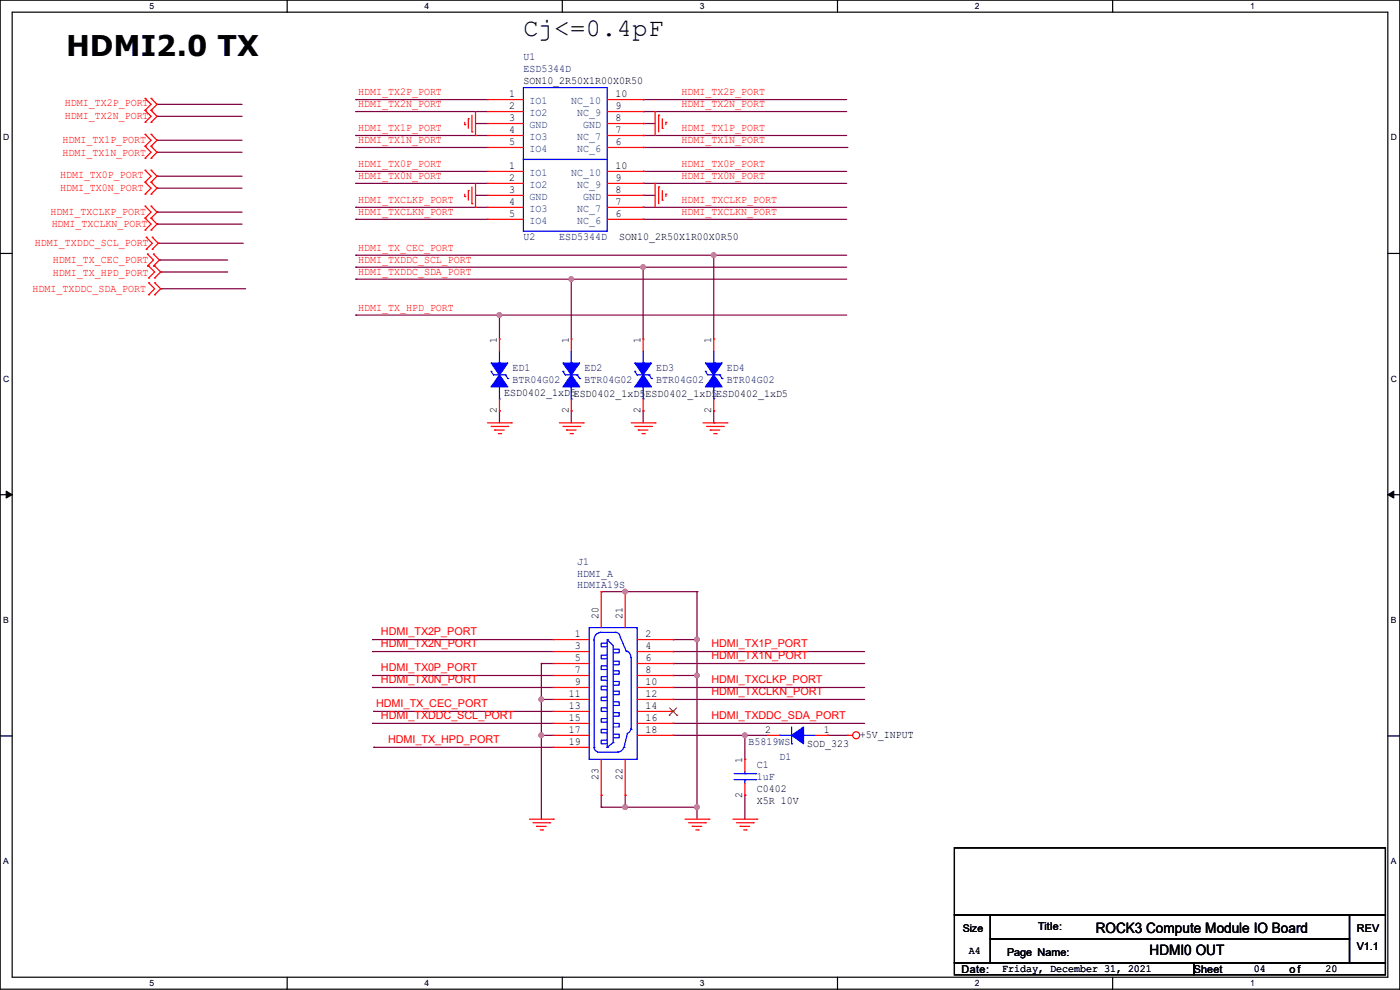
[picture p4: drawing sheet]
<svg xmlns="http://www.w3.org/2000/svg" width="297mm" height="210mm" viewBox="0 0 297 210" stroke-linecap="round" stroke-linejoin="round" font-family="sans-serif">
<path d="M0 0h297v209.8h-297zM2.6 2.6h291.8v204.7h-291.8z" fill="none" stroke="#000" stroke-width=".25"/>
<g fill="#fff">
<path d="M31.7 .3h1v2h-1z"/>
<path d="M31.7 207.6h1v1.9h-1z"/>
</g>
<path d="M60.9 0v2.6M60.9 207.3v2.5" fill="none" stroke="#000" stroke-width=".25"/>
<g fill="#fff">
<path d="M90.1 .3h1v2h-1z"/>
<path d="M90.1 207.6h1v1.9h-1z"/>
</g>
<path d="M119.3 0v2.6M119.3 207.3v2.5" fill="none" stroke="#000" stroke-width=".25"/>
<g fill="#fff">
<path d="M148.5 .3h.9v2h-.9z"/>
<path d="M148.5 207.6h.9v1.9h-.9z"/>
</g>
<path d="M177.7 0v2.6M177.7 207.3v2.5" fill="none" stroke="#000" stroke-width=".25"/>
<g fill="#fff">
<path d="M206.8 .3h1v2h-1z"/>
<path d="M206.8 207.6h1v1.9h-1z"/>
</g>
<path d="M236.1 0v2.6M236.1 207.3v2.5" fill="none" stroke="#000" stroke-width=".25"/>
<g fill="#fff">
<path d="M265.2 .3h1v2h-1z"/>
<path d="M265.2 207.6h1v1.9h-1z"/>
<path d="M.7 28.2h1.2v1.9h-1.2z"/>
<path d="M295.1 28.2h1.2v1.9h-1.2z"/>
<path d="M.7 79.3h1.2v2h-1.2z"/>
<path d="M295.1 79.3h1.2v2h-1.2z"/>
</g>
<path d="M0 53.8h2.6M294.4 53.8h2.6" fill="none" stroke="#000" stroke-width=".25"/>
<g fill="#fff">
<path d="M.7 130.5h1.2v2h-1.2z"/>
<path d="M295.1 130.5h1.1v2h-1.1z"/>
</g>
<path d="M0 104.9h2.6M294.4 104.9h2.6" fill="none" stroke="#000" stroke-width=".25"/>
<path d="M1.3 104.2l1.3 .7-1.3 .8zM294.4 104.9l1.3-.7v1.5z" fill="#000" stroke="#000" stroke-width=".21"/>
<g fill="#fff">
<path d="M.7 181.7h1.2v2h-1.2z"/>
<path d="M295.1 181.7h1.1v2h-1.1z"/>
</g>
<path d="M0 156.1h2.6M294.4 156.1h2.6M202.5 179.9h91.4v14.2h-91.4zM202.5 194.1h7.6v10.2h-7.6zM210.1 194.1h76.2v5.1h-76.2zM210.1 199.2h76.2v5.1h-76.2zM286.3 194.1h7.6v10.2h-7.6zM202.5 204.3h50.8v2.5h-50.8zM253.3 204.3h40.6v2.5h-40.6z" fill="none" stroke="#000" stroke-width=".25"/>
<g fill="none" stroke="#800040" stroke-width=".25">
<path d="M33.3 39.9h.1M33.3 37.4h.1M33.3 32.3h.1M33.3 29.8h.1M33.3 24.7h.1M33.3 22.1h.1M33.3 39.9h18.1M33.3 37.4h18.1M33.3 32.3h18.1M33.3 29.8h18.1M33.3 24.7h18.1M33.3 22.1h18.1"/>
<path d="M75.5 38.9h.1M75.5 36.4h.1M75.5 21.1h.1M75.5 23.7h.1M75.5 28.7h.1M75.5 31.3h.1M75.5 38.9h27.9M75.5 36.4h27.9M75.5 21.1h27.9M75.5 23.7h27.9M75.5 28.7h27.9M75.5 31.3h27.9"/>
<path d="M100.9 26.2h.1M100.9 26.2h2.5M136.4 26.2h.1M136.4 21.1h.1M136.4 28.7h.1M136.4 36.4h.1M136.4 23.7h.1M136.4 31.3h.1M136.4 38.9h.1M136.4 26.2h2.6M136.4 38.9h43.2M136.4 36.4h43.2"/>
<path d="M136.4 21.1h43.2M136.4 23.7h43.2M136.4 28.7h43.2M136.4 31.3h43.5M33.3 47.5h.1M33.3 45h.1M33.3 47.5h18.1M33.3 45h18.1M33.6 51.6h.1M33.6 51.6h18M33.8 55.2h.1M33.8 55.2h14.5"/>
<path d="M34.1 57.7h.1M34.1 57.7h14.2M75.5 44h.1M75.5 46.5h.1M75.5 56.7h.1M75.5 59.2h.1M75.5 54.1h.1M75.5 44h27.9M75.5 46.5h27.9M75.5 54.1h104.1M75.5 56.7h104.1M75.5 59.2h104.1"/>
<path d="M100.9 41.4h.1M100.9 41.4h2.5M121.2 59.2h.1M121.2 59.2v12.7M136.4 44h.1M136.4 46.5h.1M136.4 41.4h.1M136.4 56.7h.1M136.4 44h43.2M136.4 46.5h43.2M136.4 41.4h2.6M136.4 56.7v15.2"/>
<path d="M151.4 54.1h.1M151.4 54.1v17.8M34.1 61.3h.1M34.1 61.3h18M75.5 66.8h.1M75.5 66.8h104.1M106 66.8h.1M106 66.8v5.1M106 87.2h.1M106 87.2v2.5M121.2 87.2h.1M121.2 87.2v2.5"/>
<path d="M136.4 87.2h.1M136.4 87.2v2.5M151.4 87.2h.1M151.4 89.7h.1M151.4 87.2v2.5M151.4 89.7h.3M79 138.2h.1M79 135.7h.1M79 138.2h38.4M79 135.7h38.4M127.6 125.5h.1M127.6 125.5h20.3"/>
<path d="M132.6 125.5h.1M142.8 138.2h.1M142.8 135.7h.1M142.8 138.2h40.6M142.8 135.7h5.1M147.9 125.5h.1M147.9 135.7h.1M147.9 125.5v48.3M79 143.3h.1M79 145.8h.1M79 153.5h.1M79 143.3h38.4"/>
<path d="M79 153.5h38.4M79 145.8h38.4M79.3 158.5h.1M79.3 150.9h.1M79.3 158.5h38.1M79.3 150.9h38.1M114.9 140.8h.1M114.9 156h.1M114.9 148.4h.1M114.9 156h2.5M114.9 148.4h2.5M114.9 140.8v33"/>
<path d="M114.9 140.8h2.5M142.8 148.4h.1M142.8 153.5h.1M142.8 145.8h.1M142.8 156h.1M142.8 140.8h.1M142.8 143.3h.1M142.8 156h20.1M142.8 143.3h5.1M142.8 148.4h40.6M142.8 153.5h40.6M142.8 145.8h40.6"/>
<path d="M142.8 140.8h40.6M147.9 143.3h.1M158 156h.1M158 156v5.1M175.6 156h.1M175.6 156h4.3M127.6 168.7h.1M127.6 171.2h.1M127.6 168.7v2.5M127.6 171.2h20.3M132.6 168.7h.1M132.6 171.2h.1"/>
<path d="M132.6 168.7v2.5M147.9 171.2h.1M158 168.7h.1M158 168.7v5.1"/>
</g>
<g fill="#f0f" stroke="#f0f" stroke-width=".25">
<circle cx="151.4" cy="54.1" r=".49"/>
<circle cx="105.9" cy="66.8" r=".49"/>
<circle cx="121.2" cy="59.2" r=".49"/>
<circle cx="136.4" cy="56.7" r=".49"/>
<circle cx="147.8" cy="135.7" r=".49"/>
<circle cx="147.8" cy="171.2" r=".49"/>
<circle cx="147.8" cy="143.3" r=".49"/>
<circle cx="132.6" cy="125.5" r=".49"/>
<circle cx="158" cy="156" r=".49"/>
<circle cx="114.8" cy="148.4" r=".49"/>
<circle cx="114.8" cy="156" r=".49"/>
<circle cx="132.6" cy="171.2" r=".49"/>
</g>
<g fill="none" stroke="#f00" stroke-width=".25">
<path d="M30.8 38.7h.1M30.8 36.1h.1M30.8 31h.1M30.8 33.6h.1M30.8 28.5h.1M30.8 23.4h.1M30.8 26h.1M30.8 20.9h.1M30.8 38.7l1.2 1.2-1.2 1.3M30.8 36.1l1.2 1.3-1.2 1.3M30.8 31l1.2 1.3-1.2 1.3M30.8 28.5l1.2 1.3-1.2 1.2"/>
<path d="M30.8 23.4l1.2 1.3-1.2 1.3M30.8 20.9l1.2 1.2-1.2 1.3M32 38.7h.1M32 36.1h.1M32 33.6h.1M32 31h.1M32 28.5h.1M32 26h.1M32 23.4h.1M32 20.9h.1M32 38.7l1.3 1.2-1.3 1.3M32 36.1l1.3 1.3-1.3 1.3"/>
<path d="M32 31l1.3 1.3-1.3 1.3M32 28.5l1.3 1.3-1.3 1.2M32 23.4l1.3 1.3-1.3 1.3M32 20.9l1.3 1.2-1.3 1.3M98.6 26.5h.1M98.6 26v.5M99.4 25.2h.1M99.4 25.2v2M100.1 28h.1M100.1 24.4v3.6M100.1 39.7v3.5M100.9 28.7h.1"/>
<path d="M100.9 23.7v5M100.9 38.9v5.1M103.4 21.1h.1M103.4 23.7h.1M103.4 28.7h.1M103.4 31.3h.1M103.4 26.2h.1M103.4 36.4h.1M103.4 38.9h.1M103.4 21.1h7.6M103.4 23.7h7.6M103.4 28.7h7.6"/>
<path d="M103.4 31.3h7.6M103.4 26.2h7.6M103.4 36.4h7.6M103.4 38.9h7.6M128.8 21.1h7.6M128.8 23.7h7.6M128.8 28.7h7.6M128.8 31.3h7.6M128.8 26.2h7.6M128.8 36.4h7.6M128.8 38.9h7.6M136.4 21.1h.1"/>
<path d="M136.4 23.7h.1M136.4 28.7h.1M136.4 31.3h.1M136.4 26.2h.1M136.4 36.4h.1M136.4 38.9h.1M139 23.7h.1M139 38.9h.1M139 23.7v5M139 38.9v5.1M139.7 24.4h.1M139.7 39.7h.1"/>
<path d="M139.7 24.4v3.6M139.7 39.7v3.5M140.5 27.2h.1M140.5 25.2v2M141.3 26h.1M141.3 26v.5M30.8 46.3h.1M30.8 48.8h.1M30.8 43.7h.1M30.8 41.2h.1M30.8 46.3l1.2 1.2-1.2 1.3M30.8 43.7l1.2 1.3-1.2 1.3"/>
<path d="M31 50.3h.1M31 52.9h.1M31 50.3l1.3 1.3-1.3 1.3M31.3 56.4h.1M31.3 53.9h.1M31.3 53.9l1.3 1.3-1.3 1.2M31.5 59h.1M31.5 56.4h.1M31.5 60h.1M31.5 56.4l1.3 1.3-1.3 1.3M31.5 60l1.3 1.3-1.3 1.2M32 48.8h.1"/>
<path d="M32 46.3h.1M32 43.7h.1M32 41.2h.1M32 46.3l1.3 1.2-1.3 1.3M32 43.7l1.3 1.3-1.3 1.3M32.3 52.9h.1M32.3 50.3h.1M32.3 50.3l1.3 1.3-1.3 1.3M32.6 53.9h.1M32.6 56.4h.1M32.6 53.9l1.2 1.3-1.2 1.2M32.8 56.4h.1"/>
<path d="M32.8 59h.1M32.8 60h.1M32.8 56.4l1.3 1.3-1.3 1.3M32.8 60l1.3 1.3-1.3 1.2M98.6 41.7h.1M98.6 41.2v.5M99.4 40.4h.1M99.4 40.4v2.1M100.1 43.2h.1M100.9 44h.1M103.4 44h.1M103.4 46.5h.1"/>
<path d="M103.4 41.4h.1M103.4 44h7.6M103.4 46.5h7.6M103.4 41.4h7.6M128.8 44h7.6M128.8 46.5h7.6M128.8 41.4h7.6M136.4 44h.1M136.4 46.5h.1M136.4 41.4h.1M140.5 42.5h.1M140.5 40.4v2.1"/>
<path d="M141.3 41.2h.1M141.3 41.2v.5M31.5 62.5h.1M32.8 62.5h.1M106 71.9h.1M106 71.9v2.6M121.2 71.9h.1M121.2 71.9v2.6M136.4 71.9h.1M136.4 71.9v2.6M151.4 71.9h.1M151.4 71.9v2.6"/>
<path d="M103.4 89.7h5.1M104.2 90.5h3.5M104.9 91.2h.1M104.9 91.2h2.1M105.7 92h.5M106 87.2h.1M106 84.6v2.6M106.2 92h.1M107.7 90.5h.1M108.5 89.7h.1M118.7 89.7h5M119.4 90.5h3.6"/>
<path d="M120.2 91.2h.1M120.2 91.2h2M120.9 92h.6M121.2 87.2h.1M121.2 84.6v2.6M121.5 92h.1M123 90.5h.1M123.7 89.7h.1M133.9 89.7h5.1M134.7 90.5h3.5M135.4 91.2h.1M135.4 91.2h2.1"/>
<path d="M136.2 92h.5M136.4 87.2h.1M136.4 84.6v2.6M136.7 92h.1M138.2 90.5h.1M139 89.7h.1M149.1 89.7h5.1M149.9 90.5h3.6M150.7 91.2h.1M150.7 91.2h2M151.4 87.2h.1M151.4 92h.5"/>
<path d="M151.4 84.6v2.6M151.9 92h.1M153.5 90.5h.1M154.2 89.7h.1M117.4 135.7h.1M117.4 138.2h.1M117.4 135.7h7.6M117.4 138.2h7.6M127.6 125.5h.1M127.6 125.5v7.6M132.6 125.5h.1M132.6 125.5v7.6"/>
<path d="M135.2 135.7h7.6M135.2 138.2h7.6M142.8 135.7h.1M142.8 138.2h.1M117.4 140.8h.1M117.4 143.3h.1M117.4 145.8h.1M117.4 148.4h.1M117.4 150.9h.1M117.4 153.5h.1M117.4 156h.1M117.4 158.5h.1"/>
<path d="M117.4 156h7.6M117.4 140.8h7.6M117.4 143.3h7.6M117.4 145.8h7.6M117.4 148.4h7.6M117.4 150.9h7.6M117.4 153.5h7.6M117.4 158.5h7.6M135.2 156h7.6M135.2 140.8h7.6M135.2 143.3h7.6M135.2 145.8h7.6"/>
<path d="M135.2 148.4h7.6M135.2 150.9h7.6M135.2 153.5h7.6M142.8 140.8h.1M142.8 143.3h.1M142.8 145.8h.1M142.8 148.4h.1M142.8 150.9h.1M142.8 153.5h.1M142.8 156h.1M162.9 156h.1M162.9 156h2.5"/>
<path d="M173 156h2.6M175.6 156h.1M179.9 156h.1M179.9 156h1M112.3 173.8h5.1M113.1 174.5h3.5M113.8 175.3h.1M113.8 175.3h2.1M114.6 176.1h.5M115.1 176.1h.1M116.6 174.5h.1M117.4 173.8h.1"/>
<path d="M127.6 168.7h.1M127.6 161.1v7.6M132.6 168.7h.1M132.6 161.1v7.6M145.3 173.8h5.1M146.1 174.5h3.5M146.9 175.3h.1M146.9 175.3h2M147.6 176.1h.5M148.1 176.1h.1M149.6 174.5h.1M150.4 173.8h.1"/>
<path d="M155.5 173.8h5.1M156.3 174.5h3.5M157 175.3h.1M157 175.3h2M157.8 176.1h.5M158 161.1h.1M158 168.7h.1M158 161.1v2.5M158 166.2v2.5M158.3 176.1h.1M159.8 174.5h.1M160.6 173.8h.1"/>
<circle cx="181.6" cy="156" r=".74"/>
</g>
<g fill="none" stroke="#00f" stroke-width=".25">
<path d="M111 18.6h17.8v15.2h-17.8zM111 33.8h17.8v15.3h-17.8zM104.2 78.8h.1M104.2 78.8l.5 .7h2.5M106 77h.1M106 74.5v2.5M107.2 79.5h.1M107.2 79.5l.5 .8M119.4 78.8h.1M119.4 78.8l.5 .7h2.6M121.2 77h.1M121.2 74.5v2.5"/>
<path d="M122.5 79.5h.1M122.5 79.5l.5 .8M134.7 78.8h.1M134.7 78.8l.5 .7h2.5M136.4 77h.1M136.4 74.5v2.5M137.7 79.5h.1M137.7 79.5l.5 .8M149.6 78.8h.1M149.6 78.8l.6 .7h2.5M151.4 77h.1M151.4 74.5v2.5"/>
<path d="M152.7 79.5h.1M152.7 79.5l.5 .8M106 84.6h.1M106 82.1v2.5M107.7 80.3h.1M121.2 84.6h.1M121.2 82.1v2.5M123 80.3h.1M136.4 84.6h.1M136.4 82.1v2.5M138.2 80.3h.1M151.4 84.6h.1"/>
<path d="M151.4 82.1v2.5M153.2 80.3h.1M125 133.1h10.2v28h-10.2zM126 135.7v22.8M127.3 134.2h3.3M127.6 134.2a1.5 1.5 0 0 0-1.5 1.7M128.8 135.7h.1M128.8 136.4h-1.2v.8h1.2M128.8 139h-1.2v.7h1.2M128.8 135.7v22.8M128.8 135.7l1.3 1.2v20.6M130.1 137.7h1.3v.8h-1.3"/>
<path d="M130.6 134.2a1 1 0 0 1 1 1M130.6 134.2h.1M131.6 135.2l1.3 3M132.9 138a1.5 1.5 0 0 1 1 1.5M132.9 138.2h.1M133.9 139.5v15.2M126 158.5a1 1 0 0 0 .8 1M126 158.5h.1M126.8 159.6h4.3M128.8 158.5h.1M128.8 141.3h-1.2v.7h1.2M128.8 143.6h-1.2v.7h1.2"/>
<path d="M128.8 145.6h-1.2v.7h1.2M128.8 147.9h-1.2v.7h1.2M128.8 150.2h-1.2v.7h1.2M128.8 152.4h-1.2v.8h1.2M128.8 154.7h-1.2v.8h1.2M128.8 157h-1.2v.8h1.2M130.1 157.5h.1M130.1 140.3h1.3v.7h-1.3M130.1 142.3h1.3v.7h-1.3M130.1 144.6h1.3v.7h-1.3M130.1 146.6h1.3v.8h-1.3M130.1 148.9h1.3v.7h-1.3"/>
<path d="M130.1 151.2h1.3v.7h-1.3M130.1 153.5h1.3v.7h-1.3M130.1 155.7h1.3v.8h-1.3M130.1 157.5l-1.3 1M131.1 159.6h.1M132.3 158.5a1.25 1.25 0 0 1-1.2 1M132.4 158.5h.1M133.1 155.5l-.7 3M133.9 154.5a1.25 1.25 0 0 1-.8 1.1M133.9 154.7h.1M165.4 156h.1M165.4 156h2.5"/>
<path d="M167.9 157.8h.1M167.9 154.2v3.6M170.5 156h.1M170.5 156h2.5M155.7 165.4h4.6M155.7 164.1h4.6M158 164.1h.1M158 165.4h.1M158 163.6v.5M158 165.4v.8M160.3 165.4h.1M160.3 164.1h.1"/>
</g>
<path d="M142 151.7h.1M142 150.2l1.6 1.5M143.6 150.2l-1.6 1.5M143.6 151.7h.1" fill="none" stroke="#804000" stroke-width=".21"/>
<g fill="#00f" stroke="#00f" stroke-width=".25">
<path d="M134.7 77h3.5l-1.8 2.5z" fill-rule="evenodd"/>
<path d="M136.4 79.5l1.8 2.6h-3.5z" fill-rule="evenodd"/>
<path d="M104.2 77h3.5l-1.7 2.5z" fill-rule="evenodd"/>
<path d="M106 79.5l1.7 2.6h-3.5z" fill-rule="evenodd"/>
<path d="M167.9 156l2.6-1.8v3.6z" fill-rule="evenodd"/>
<path d="M149.6 77h3.6l-1.8 2.5z" fill-rule="evenodd"/>
<path d="M151.4 79.5l1.8 2.6h-3.6z" fill-rule="evenodd"/>
<path d="M119.4 77h3.6l-1.8 2.5z" fill-rule="evenodd"/>
<path d="M121.2 79.5l1.8 2.6h-3.6z" fill-rule="evenodd"/>
</g>
<text font-size="6.1" x="14" y="11.9">HDMI2.0 TX</text>
<text font-size="5.3" x="111" y="7.6">Cj&lt;=0.4pF</text>
<g font-size="3">
<text x="232.5" y="197.9">ROCK3 Compute Module IO Board</text>
<text x="243.9" y="202.7">HDMI0 OUT</text>
</g>
<g font-size="2.3" fill="#000080">
<text x="111" y="12.8">U1</text>
<text x="111" y="15.4">ESD5344D</text>
<text x="111" y="50.9">U2</text>
<text x="118.7" y="50.9">ESD5344D</text>
<text x="108.8" y="78.6">ED1</text>
<text x="108.8" y="81.2">BTR04G02</text>
<text x="124" y="78.6">ED2</text>
<text x="124" y="81.2">BTR04G02</text>
<text x="139.2" y="78.6">ED3</text>
<text x="139.2" y="81.2">BTR04G02</text>
<text x="154.2" y="78.6">ED4</text>
<text x="154.2" y="81.2">BTR04G02</text>
<text x="122.5" y="119.8">J1</text>
<text x="122.5" y="122.3">HDMI_A</text>
<text x="122.5" y="124.8">HDMIA19S</text>
<text x="158.8" y="158.1">B5819WS</text>
<text x="165.4" y="161.2">D1</text>
<text x="160.6" y="162.9">C1</text>
<text x="160.6" y="165.5">1uF</text>
</g>
<g font-size="2.3">
<text x="111" y="17.9">SON10_2R50X1R00X0R50</text>
<text x="108" y="20.6">1</text>
<text x="108" y="23.1">2</text>
<text x="130.6" y="20.6">10</text>
<text x="130.6" y="23.1">9</text>
<text x="108" y="28.2">4</text>
<text x="108" y="25.7">3</text>
<text x="130.6" y="28.2">7</text>
<text x="130.6" y="25.7">8</text>
<text x="108" y="30.7">5</text>
<text x="108" y="35.8">1</text>
<text x="130.6" y="30.7">6</text>
<text x="130.6" y="35.8">10</text>
<text x="108" y="38.4">2</text>
<text x="108" y="40.9">3</text>
<text x="130.6" y="38.4">9</text>
<text x="130.6" y="40.9">8</text>
<text x="108" y="43.4">4</text>
<text x="108" y="46">5</text>
<text x="130.6" y="43.4">7</text>
<text x="130.6" y="46">6</text>
<text x="131.4" y="50.9">SON10_2R50X1R00X0R50</text>
<text x="105.4" y="72.7" transform="rotate(-90 105.4 72.7)">1</text>
<text x="120.6" y="72.7" transform="rotate(-90 120.6 72.7)">1</text>
<text x="135.9" y="72.7" transform="rotate(-90 135.9 72.7)">1</text>
<text x="150.9" y="72.7" transform="rotate(-90 150.9 72.7)">1</text>
<text x="107" y="83.9">ESD0402_1xD5ESD0402_1xD5</text>
<text x="105.4" y="87.7" transform="rotate(-90 105.4 87.7)">2</text>
<text x="120.6" y="87.7" transform="rotate(-90 120.6 87.7)">2</text>
<text x="135.9" y="87.7" transform="rotate(-90 135.9 87.7)">2</text>
<text x="136.9" y="84.2">ESD0402_1xD5ESD0402_1xD5</text>
<text x="150.9" y="87.7" transform="rotate(-90 150.9 87.7)">2</text>
<text x="127" y="131.4" transform="rotate(-90 127 131.4)">20</text>
<text x="132.1" y="131.4" transform="rotate(-90 132.1 131.4)">21</text>
<text x="122" y="135.1">1</text>
<text x="122" y="137.7">3</text>
<text x="136.9" y="135.1">2</text>
<text x="136.9" y="137.7">4</text>
<text x="122" y="140.2">5</text>
<text x="122" y="142.7">7</text>
<text x="136.9" y="140.2">6</text>
<text x="136.9" y="142.7">8</text>
<text x="120.7" y="147.8">11</text>
<text x="122" y="145.3">9</text>
<text x="136.9" y="145.3">10</text>
<text x="136.9" y="147.8">12</text>
<text x="120.7" y="150.4">13</text>
<text x="120.7" y="152.9">15</text>
<text x="120.7" y="155.4">17</text>
<text x="136.9" y="150.4">14</text>
<text x="136.9" y="152.9">16</text>
<text x="136.9" y="155.4">18</text>
<text x="162.3" y="155.4">2</text>
<text x="174.8" y="155.4">1</text>
<text x="120.7" y="158">19</text>
<text x="157.5" y="161.8" transform="rotate(-90 157.5 161.8)">1</text>
<text x="171.2" y="158.4">SOD_323</text>
<text x="182.4" y="156.6">+5V_INPUT</text>
<text x="127" y="165.4" transform="rotate(-90 127 165.4)">23</text>
<text x="132.1" y="165.4" transform="rotate(-90 132.1 165.4)">22</text>
<text x="157.5" y="169.2" transform="rotate(-90 157.5 169.2)">2</text>
<text x="160.6" y="168">C0402</text>
<text x="160.6" y="170.6">X5R 10V</text>
<text x="220.3" y="197.2">Title:</text>
<text x="287.8" y="197.7">REV</text>
<text x="205.5" y="202.3">A4</text>
<text x="213.7" y="202.8">Page Name:</text>
<text x="287.8" y="201.5">V1.1</text>
<text x="204" y="206.3">Date:</text>
<text x="212.6" y="206.1">Friday, December 31, 2021</text>
<text x="253.3" y="206.3">Sheet</text>
<text x="266" y="206.1">04</text>
<text x="273.6" y="206.3">of</text>
<text x="281.2" y="206.1">20</text>
</g>
<g font-size="2.3" fill="#f00">
<text x="13.8" y="22.5">HDMI_TX2P_PORT</text>
<text x="76" y="20.2">HDMI_TX2P_PORT</text>
<text x="76" y="22.7">HDMI_TX2N_PORT</text>
<text x="144.6" y="20.2">HDMI_TX2P_PORT</text>
<text x="144.6" y="22.7">HDMI_TX2N_PORT</text>
<text x="13.8" y="25.3">HDMI_TX2N_PORT</text>
<text x="76" y="27.8">HDMI_TX1P_PORT</text>
<text x="144.6" y="27.8">HDMI_TX1P_PORT</text>
<text x="13.3" y="33.1">HDMI_TX1N_PORT</text>
<text x="13.3" y="30.4">HDMI_TX1P_PORT</text>
<text x="76" y="35.4">HDMI_TX0P_PORT</text>
<text x="76" y="30.4">HDMI_TX1N_PORT</text>
<text x="144.6" y="35.4">HDMI_TX0P_PORT</text>
<text x="144.6" y="30.4">HDMI_TX1N_PORT</text>
<text x="12.7" y="40.5">HDMI_TX0N_PORT</text>
<text x="12.7" y="37.7">HDMI_TX0P_PORT</text>
<text x="76" y="38">HDMI_TX0N_PORT</text>
<text x="144.6" y="38">HDMI_TX0N_PORT</text>
<text x="10.7" y="45.6">HDMI_TXCLKP_PORT</text>
<text x="76" y="43.1">HDMI_TXCLKP_PORT</text>
<text x="76" y="45.6">HDMI_TXCLKN_PORT</text>
<text x="144.6" y="43.1">HDMI_TXCLKP_PORT</text>
<text x="144.6" y="45.6">HDMI_TXCLKN_PORT</text>
<text x="7.4" y="52.2">HDMI_TXDDC_SCL_PORT</text>
<text x="11" y="48.1">HDMI_TXCLKN_PORT</text>
<text x="76" y="53.2">HDMI_TX_CEC_PORT</text>
<text x="11.2" y="55.8">HDMI_TX_CEC_PORT</text>
<text x="11.2" y="58.5">HDMI_TX_HPD_PORT</text>
<text x="76" y="55.8">HDMI_TXDDC_SCL_PORT</text>
<text x="76" y="58.3">HDMI_TXDDC_SDA_PORT</text>
<text x="6.9" y="61.8">HDMI_TXDDC_SDA_PORT</text>
<text x="76" y="65.9">HDMI_TX_HPD_PORT</text>
<text x="80.8" y="137.3">HDMI_TX2N_PORT</text>
<text x="80.8" y="134.7">HDMI_TX2P_PORT</text>
<text x="150.9" y="137.3">HDMI_TX1P_PORT</text>
<text x="80.8" y="142.4">HDMI_TX0P_PORT</text>
<text x="150.9" y="139.8">HDMI_TX1N_PORT</text>
<text x="79.8" y="150">HDMI_TX_CEC_PORT</text>
<text x="80.8" y="144.9">HDMI_TX0N_PORT</text>
<text x="150.9" y="147.4">HDMI_TXCLKN_PORT</text>
<text x="150.9" y="144.9">HDMI_TXCLKP_PORT</text>
<text x="80.8" y="152.5">HDMI_TXDDC_SCL_PORT</text>
<text x="150.9" y="152.5">HDMI_TXDDC_SDA_PORT</text>
<text x="82.3" y="157.6">HDMI_TX_HPD_PORT</text>
</g>
<g font-size="2.3" fill="#004080">
<text x="112.3" y="22.1">IO1</text>
<text x="121.2" y="22.1">NC_10</text>
<text x="112.3" y="24.6">IO2</text>
<text x="112.3" y="29.7">IO3</text>
<text x="112.3" y="27.1">GND</text>
<text x="122.5" y="24.6">NC_9</text>
<text x="122.5" y="29.7">NC_7</text>
<text x="123.7" y="27.1">GND</text>
<text x="112.3" y="32.2">IO4</text>
<text x="122.5" y="32.2">NC_6</text>
<text x="112.3" y="37.3">IO1</text>
<text x="112.3" y="39.8">IO2</text>
<text x="121.2" y="37.3">NC_10</text>
<text x="122.5" y="39.8">NC_9</text>
<text x="112.3" y="44.9">IO3</text>
<text x="112.3" y="47.5">IO4</text>
<text x="112.3" y="42.4">GND</text>
<text x="122.5" y="44.9">NC_7</text>
<text x="122.5" y="47.5">NC_6</text>
<text x="123.7" y="42.4">GND</text>
</g>
<text font-size="2.2" x="204.3" y="197.7">Size</text>
<g font-size="1.8">
<text x="31.7" y="1.9">5</text>
<text x="90.1" y="1.9">4</text>
<text x="148.5" y="1.9">3</text>
<text x="206.8" y="1.9">2</text>
<text x="265.2" y="1.9">1</text>
<text x=".7" y="29.8">D</text>
<text x="295.1" y="29.8">D</text>
<text x=".7" y="80.9">C</text>
<text x="295.1" y="80.9">C</text>
<text x=".7" y="132.1">B</text>
<text x="295.1" y="132.1">B</text>
<text x=".7" y="183.3">A</text>
<text x="295.1" y="183.3">A</text>
<text x="31.7" y="209.2">5</text>
<text x="90.1" y="209.2">4</text>
<text x="148.5" y="209.2">3</text>
<text x="206.8" y="209.2">2</text>
<text x="265.2" y="209.2">1</text>
</g>
</svg>
